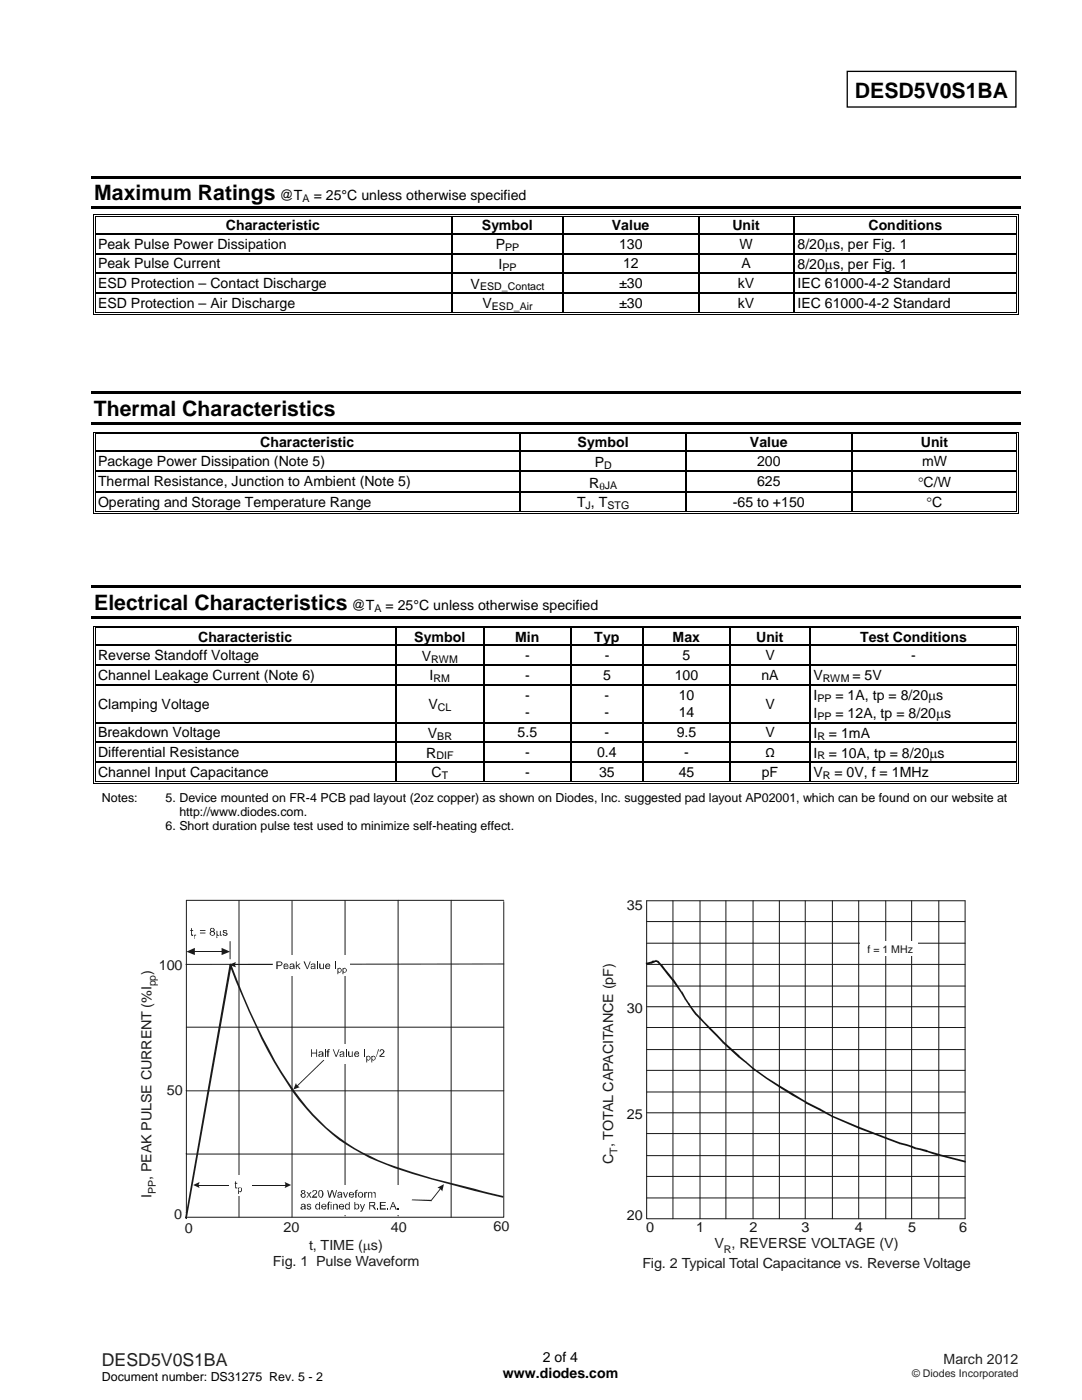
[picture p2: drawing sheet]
<svg xmlns="http://www.w3.org/2000/svg" width="216mm" height="279mm" viewBox="0 0 216 279" stroke-linecap="round" stroke-linejoin="round" font-family="sans-serif">
<path d="M169.1 14.2h33.6v7.2h-33.6z" fill="none" stroke="#000" stroke-width=".26"/>
<g fill="#000">
<path d="M18.3 35.1h185.4v.5h-185.4zM18.3 41.2h185.4v.5h-185.4zM18.6 42.8h.2v.5h-.2zM18.6 42.8h.5v.2h-.5zM18.6 46.6h.2v.2h-.2zM18.6 50.5h.2v.3h-.2zM18.6 54.4h.2v.3h-.2zM18.6 58.3h.2v.3h-.2zM18.9 43.1h.2v.2h-.2zM18.9 46.6h.2v.2h-.2zM18.9 50.5h.2v.3h-.2zM18.9 54.4h.2v.3h-.2z"/>
<path d="M18.9 58.3h.2v.3h-.2zM90 43.3h.3zM90 42.8h.6v.2h-.6zM90 43.1h.6v.2h-.6zM90 46.6h.3v.2h-.3zM90 50.5h.3v.3h-.3zM90 54.4h.3v.3h-.3zM90 58.3h.3v.3h-.3zM112.3 43.3h.2zM112.3 42.8h.5v.2h-.5zM112.3 43.1h.5v.2h-.5zM112.3 46.6h.2v.2h-.2z"/>
<path d="M112.3 50.5h.2v.3h-.2zM112.3 54.4h.2v.3h-.2zM112.3 58.3h.2v.3h-.2zM139.3 43.3h.2zM139.3 42.8h.5v.2h-.5zM139.3 43.1h.5v.2h-.5zM139.3 46.6h.2v.2h-.2zM139.3 50.5h.2v.3h-.2zM139.3 54.4h.2v.3h-.2zM139.3 58.3h.2v.3h-.2zM158.3 43.3h.3zM158.3 42.8h.5v.2h-.5z"/>
<path d="M158.3 43.1h.5v.2h-.5zM158.3 46.6h.3v.2h-.3zM158.3 50.5h.3v.3h-.3zM158.3 54.4h.3v.3h-.3zM158.3 58.3h.3v.3h-.3zM202.8 42.8h.5v.2h-.5zM202.8 43.1h.1v.2h-.1zM202.8 46.6h.1v.2h-.1zM202.8 50.5h.1v.3h-.1zM202.8 54.4h.1v.3h-.1zM202.8 58.3h.1v.3h-.1zM203.1 42.8h.2v.5h-.2z"/>
<path d="M203.1 46.6h.2v.2h-.2zM203.1 50.5h.2v.3h-.2zM203.1 54.4h.2v.3h-.2zM203.1 58.3h.2v.3h-.2zM18.2 78.1h185.5v.6h-185.5zM18.6 62.6h.5v.2h-.5zM18.9 62.3h.2v.1h-.2zM90 62.3h.6v.1h-.6zM112.3 62.3h.5v.1h-.5zM139.3 62.3h.5v.1h-.5zM158.3 62.3h.5v.1h-.5zM158.3 62.6h.5v.2h-.5z"/>
<path d="M202.8 62.6h.5v.2h-.5zM202.8 62.3h.1v.1h-.1zM203.1 62.3h.2v.5h-.2zM18.2 84.2h185.5v.6h-185.5zM18.6 86.2h.2v.5h-.2zM18.6 86.2h.5v.1h-.5zM18.6 90h.2v.2h-.2zM18.6 93.9h.2v.2h-.2zM18.6 98h.2v.3h-.2zM18.9 86.5h.2v.2h-.2zM18.9 90h.2v.2h-.2zM18.9 93.9h.2v.2h-.2z"/>
<path d="M18.9 98h.2v.3h-.2zM103.7 86.7h.3zM103.7 86.2h.5v.1h-.5zM103.7 86.5h.5v.2h-.5zM103.7 90h.3v.2h-.3zM103.7 93.9h.3v.2h-.3zM103.7 98h.3v.3h-.3zM136.8 86.7h.2zM136.8 86.2h.5v.1h-.5zM136.8 86.5h.5v.2h-.5zM136.8 90h.2v.2h-.2zM136.8 93.9h.2v.2h-.2z"/>
<path d="M136.8 98h.2v.3h-.2zM169.8 86.7h.3zM169.8 86.2h.5v.1h-.5zM169.8 86.5h.5v.2h-.5zM169.8 90h.3v.2h-.3zM169.8 93.9h.3v.2h-.3zM169.8 98h.3v.3h-.3zM202.8 86.2h.5v.1h-.5zM202.8 86.5h.1v.2h-.1zM202.8 90h.1v.2h-.1zM202.8 93.9h.1v.2h-.1zM202.8 98h.1v.3h-.1z"/>
<path d="M203.1 86.2h.2v.5h-.2zM203.1 90h.2v.2h-.2zM203.1 93.9h.2v.2h-.2zM203.1 98h.2v.3h-.2zM18.3 116.9h185.4v.5h-185.4zM18.6 102.3h.5v.2h-.5zM18.9 102h.2v.1h-.2zM103.7 102h.5v.1h-.5zM136.8 102h.5v.1h-.5zM169.8 102h.5v.1h-.5zM202.8 102.3h.5v.2h-.5zM202.8 102h.1v.1h-.1z"/>
<path d="M203.1 102h.2v.5h-.2zM18.3 123h185.4v.5h-185.4zM18.6 124.9h.2v.5h-.2zM18.6 124.9h.5v.2h-.5zM18.6 128.7h.2v.2h-.2zM18.6 132.6h.2v.3h-.2zM18.6 136.5h.2v.3h-.2zM18.9 125.2h.2v.2h-.2zM18.9 128.7h.2v.2h-.2zM18.9 132.6h.2v.3h-.2zM18.9 136.5h.2v.3h-.2zM78.9 125.4h.3z"/>
<path d="M78.9 124.9h.5v.2h-.5zM78.9 125.2h.5v.2h-.5zM78.9 128.7h.3v.2h-.3zM78.9 132.6h.3v.3h-.3zM78.9 136.5h.3v.3h-.3zM96.4 125.4h.2zM96.4 124.9h.5v.2h-.5zM96.4 125.2h.5v.2h-.5zM96.4 128.7h.2v.2h-.2zM96.4 132.6h.2v.3h-.2zM96.4 136.5h.2v.3h-.2zM113.9 125.4h.2z"/>
<path d="M113.9 124.9h.5v.2h-.5zM113.9 125.2h.5v.2h-.5zM113.9 128.7h.2v.2h-.2zM113.9 132.6h.2v.3h-.2zM113.9 136.5h.2v.3h-.2zM128.1 125.4h.3zM128.1 124.9h.6v.2h-.6zM128.1 125.2h.6v.2h-.6zM128.1 128.7h.3v.2h-.3zM128.1 132.6h.3v.3h-.3zM128.1 136.5h.3v.3h-.3zM145.6 125.4h.3z"/>
<path d="M145.6 124.9h.5v.2h-.5zM145.6 125.2h.5v.2h-.5zM145.6 128.7h.3v.2h-.3zM145.6 132.6h.3v.3h-.3zM145.6 136.5h.3v.3h-.3zM161.5 125.4h.2zM161.5 124.9h.5v.2h-.5zM161.5 125.2h.5v.2h-.5zM161.5 128.7h.2v.2h-.2zM161.5 132.6h.2v.3h-.2zM161.5 136.5h.2v.3h-.2zM202.8 124.9h.5v.2h-.5z"/>
<path d="M202.8 125.2h.1v.2h-.1zM202.8 128.7h.1v.2h-.1zM202.8 132.6h.1v.3h-.1zM202.8 136.5h.1v.3h-.1zM203.1 124.9h.2v.5h-.2zM203.1 128.7h.2v.2h-.2zM203.1 132.6h.2v.3h-.2zM203.1 136.5h.2v.3h-.2zM18.6 144.1h.2v.3h-.2zM18.6 148h.2v.3h-.2zM18.6 151.9h.2v.3h-.2zM18.6 156.2h.5v.2h-.5z"/>
<path d="M18.9 144.1h.2v.3h-.2zM18.9 148h.2v.3h-.2zM18.9 151.9h.2v.3h-.2zM18.9 155.9h.2v.1h-.2zM78.9 144.1h.3v.3h-.3zM78.9 148h.3v.3h-.3zM78.9 151.9h.3v.3h-.3zM78.9 155.9h.5v.1h-.5zM96.4 144.1h.2v.3h-.2zM96.4 148h.2v.3h-.2zM96.4 151.9h.2v.3h-.2zM96.4 155.9h.5v.1h-.5z"/>
<path d="M113.9 144.1h.2v.3h-.2zM113.9 148h.2v.3h-.2zM113.9 151.9h.2v.3h-.2zM113.9 155.9h.5v.1h-.5zM128.1 144.1h.3v.3h-.3zM128.1 148h.3v.3h-.3zM128.1 151.9h.3v.3h-.3zM128.1 155.9h.6v.1h-.6zM128.1 156.2h.6v.2h-.6zM145.6 144.1h.3v.3h-.3zM145.6 148h.3v.3h-.3zM145.6 151.9h.3v.3h-.3z"/>
<path d="M145.6 155.9h.5v.1h-.5zM161.5 144.1h.2v.3h-.2zM161.5 148h.2v.3h-.2zM161.5 151.9h.2v.3h-.2zM161.5 155.9h.5v.1h-.5zM202.8 144.1h.1v.3h-.1zM202.8 148h.1v.3h-.1zM202.8 151.9h.1v.3h-.1zM202.8 156.2h.5v.2h-.5zM202.8 155.9h.1v.1h-.1zM203.1 144.1h.2v.3h-.2zM203.1 148h.2v.3h-.2z"/>
<path d="M203.1 151.9h.2v.3h-.2zM203.1 155.9h.2v.5h-.2z"/>
</g>
<g fill="none" stroke="#000" stroke-width=".2">
<path d="M18.7 43.3v3.3M18.7 46.8v3.7M18.7 50.8v3.6M18.7 54.7v3.6M18.7 58.6v4.2M19 43.3v3.3M19 46.8v3.7M19 50.8v3.6M19 54.7v3.6M19 58.6v3.7M19.1 42.9h70.9M19.1 43.2h70.9"/>
<path d="M90.6 42.9h21.7M90.6 43.2h21.7M112.8 42.9h26.5M112.8 43.2h26.5M139.8 42.9h18.5M139.8 43.2h18.5M158.8 42.9h44M158.8 43.2h44M202.8 43.3v3.3M202.8 46.8v3.7M202.8 50.8v3.6M202.8 54.7v3.6"/>
<path d="M202.8 58.6v3.7M203.2 43.3v3.3M203.2 46.8v3.7M203.2 50.8v3.6M203.2 54.7v3.6M203.2 58.6v3.7M19.1 62.7h139.2M19.1 62.3h70.9M90.6 62.3h21.7M112.8 62.3h26.5M139.8 62.3h18.5M158.8 62.7h44"/>
<path d="M158.8 62.3h44M18.7 86.7v3.3M18.7 90.2v3.7M18.7 94.1v3.9M18.7 98.3v4.2M19 86.7v3.3M19 90.2v3.7M19 94.1v3.9M19 98.3v3.7M19.1 86.3h84.6M19.1 86.6h84.6M104.2 86.3h32.6"/>
<path d="M104.2 86.6h32.6M137.3 86.3h32.5M137.3 86.6h32.5M170.3 86.3h32.5M170.3 86.6h32.5M202.8 86.7v3.3M202.8 90.2v3.7M202.8 94.1v3.9M202.8 98.3v3.7M203.2 86.7v3.3M203.2 90.2v3.7M203.2 94.1v3.9"/>
<path d="M203.2 98.3v3.7M19.1 102.4h183.7M19.1 102h84.6M104.2 102h32.6M137.3 102h32.5M170.3 102h32.5M18.7 125.4v3.3M18.7 128.9v3.7M18.7 132.9v3.6M18.7 136.8v7.3M19 125.4v3.3M19 128.9v3.7"/>
<path d="M19 132.9v3.6M19 136.8v7.3M19.1 125h59.8M19.1 125.3h59.8M79.4 125h17M79.4 125.3h17M96.9 125h17M96.9 125.3h17M114.4 125h13.7M114.4 125.3h13.7M128.7 125h16.9M128.7 125.3h16.9"/>
<path d="M146.1 125h15.4M146.1 125.3h15.4M162 125h40.8M162 125.3h40.8M202.8 125.4v3.3M202.8 128.9v3.7M202.8 132.9v3.6M202.8 136.8v7.3M203.2 125.4v3.3M203.2 128.9v3.7M203.2 132.9v3.6M203.2 136.8v7.3"/>
<path d="M18.7 144.4v3.6M18.7 148.3v3.6M18.7 152.2v4.2M19 144.4v3.6M19 148.3v3.6M19 152.2v3.7M19.1 156.3h109M19.1 155.9h59.8M79.4 155.9h17M96.9 155.9h17M114.4 155.9h13.7M128.7 155.9h16.9"/>
<path d="M146.1 155.9h15.4M162 155.9h40.8M202.8 156.3h-74.1M202.8 144.4v3.6M202.8 148.3v3.6M202.8 152.2v3.7M203.2 144.4v3.6M203.2 148.3v3.6M203.2 152.2v3.7"/>
</g>
<g fill="none" stroke="#000" stroke-width=".25">
<path d="M19.1 46.7h70.9M19.1 50.6h70.9M19.1 54.5h70.9M19.1 58.4h70.9M90.2 43.3v3.3M90.2 46.8v3.7M90.2 50.8v3.6M90.2 54.7v3.6M90.2 58.6v3.7M90.3 46.7h22M90.3 50.6h22M90.3 54.5h22"/>
<path d="M90.3 58.4h22M112.4 43.3v3.3M112.4 46.8v3.7M112.4 50.8v3.6M112.4 54.7v3.6M112.4 58.6v3.7M112.5 46.7h26.8M112.5 50.6h26.8M112.5 54.5h26.8M112.5 58.4h26.8M139.4 43.3v3.3M139.4 46.8v3.7"/>
<path d="M139.4 50.8v3.6M139.4 54.7v3.6M139.4 58.6v3.7M139.5 46.7h18.8M139.5 50.6h18.8M139.5 54.5h18.8M139.5 58.4h18.8M158.4 43.3v3.3M158.4 46.8v3.7M158.4 50.8v3.6M158.4 54.7v3.6M158.4 58.6v3.7"/>
<path d="M158.6 46.7h44.2M158.6 50.6h44.2M158.6 54.5h44.2M158.6 58.4h44.2M19.1 90.1h84.6M19.1 94h84.6M19.1 98.1h84.6M103.8 86.7v3.3M103.8 90.2v3.7M103.8 94.1v3.9M103.8 98.3v3.7M104 90.1h32.8"/>
<path d="M104 94h32.8M104 98.1h32.8M136.9 86.7v3.3M136.9 90.2v3.7M136.9 94.1v3.9M136.9 98.3v3.7M137 90.1h32.8M137 94h32.8M137 98.1h32.8M169.9 86.7v3.3M169.9 90.2v3.7M169.9 94.1v3.9"/>
<path d="M169.9 98.3v3.7M170.1 90.1h32.7M170.1 94h32.7M170.1 98.1h32.7M19.1 128.8h59.8M19.1 132.7h59.8M19.1 136.6h59.8M79.1 125.4v3.3M79.1 128.9v3.7M79.1 132.9v3.6M79.1 136.8v7.3M79.2 128.8h17.2"/>
<path d="M79.2 132.7h17.2M79.2 136.6h17.2M96.5 125.4v3.3M96.5 128.9v3.7M96.5 132.9v3.6M96.5 136.8v7.3M96.6 128.8h17.3M96.6 132.7h17.3M96.6 136.6h17.3M114 125.4v3.3M114 128.9v3.7M114 132.9v3.6"/>
<path d="M114 136.8v7.3M114.1 128.8h14M114.1 132.7h14M114.1 136.6h14M128.3 125.4v3.3M128.3 128.9v3.7M128.3 132.9v3.6M128.3 136.8v7.3M128.4 128.8h17.2M128.4 132.7h17.2M128.4 136.6h17.2M145.7 125.4v3.3"/>
<path d="M145.7 128.9v3.7M145.7 132.9v3.6M145.7 136.8v7.3M145.9 128.8h15.6M145.9 132.7h15.6M145.9 136.6h15.6M161.6 125.4v3.3M161.6 128.9v3.7M161.6 132.9v3.6M161.6 136.8v7.3M161.7 128.8h41.1M161.7 132.7h41.1"/>
<path d="M161.7 136.6h41.1M19.1 144.2h59.8M19.1 148.1h59.8M19.1 152h59.8M79.1 144.4v3.6M79.1 148.3v3.6M79.1 152.2v3.7M79.2 144.2h17.2M79.2 148.1h17.2M79.2 152h17.2M96.5 144.4v3.6M96.5 148.3v3.6"/>
<path d="M96.5 152.2v3.7M96.6 144.2h17.3M96.6 148.1h17.3M96.6 152h17.3M114 144.4v3.6M114 148.3v3.6M114 152.2v3.7M114.1 144.2h14M114.1 148.1h14M114.1 152h14M128.3 144.4v3.6M128.3 148.3v3.6"/>
<path d="M128.3 152.2v3.7M128.4 144.2h17.2M128.4 148.1h17.2M128.4 152h17.2M145.7 144.4v3.6M145.7 148.3v3.6M145.7 152.2v3.7M145.9 144.2h15.6M145.9 148.1h15.6M145.9 152h15.6M161.6 144.4v3.6M161.6 148.3v3.6"/>
<path d="M161.6 152.2v3.7M161.7 144.2h41.1M161.7 148.1h41.1M161.7 152h41.1"/>
</g>
<path d="M37.2 217.7h.1M37.2 230.3h.1M37.2 242.9h.1M37.2 242.1h.1" fill="none" stroke="#1f1a17" stroke-width=".2"/>
<path d="M45.8 192.4l.4 .1-8.9 50.7h-.4z" fill="#1f1a17"/>
<path d="M47.7 179.7v63.2M58.3 179.8v63.1M68.9 179.7v63M79.4 179.7v63M90 179.7v63.2M100.5 179.9v63h-63.5M100.5 179.7h-63.3v63.2M100.5 192.4l-63.4 .1M37.2 205h63.3M37.2 217.7h63.3M37.2 230.3h63.3" fill="none" stroke="#1f1a17" stroke-width=".2"/>
<path d="M45.7 192.5l.4-.2a111.2 111.2 0 0 0 12.6 25.3 38.8 38.8 0 0 0 20.1 15.2l7.5 2.3 8.5 2.2-.1 .4a228.1 228.1 0 0 1-16-4.6 39 39 0 0 1-16.4-10.5 69.3 69.3 0 0 1-11.4-18l-3.9-8.8zM94.8 237.3l5.6 1.4v.3l-5.7-1.3z" fill="#1f1a17"/>
<path d="M45.9 187.9v3.5" fill="none" stroke="#1f1a17" stroke-width=".2"/>
<path d="M37.2 189.9l1.7-.7v1.4l-1.7-.7 1.7-.7z" fill-rule="evenodd" fill="#1f1a17"/>
<path d="M38.7 189.9h5.7" fill="none" stroke="#1f1a17" stroke-width=".2"/>
<g fill="#1f1a17">
<path d="M44.2 189.2l1.7 .7-1.7 .7v-1.4l1.7 .7z" fill-rule="evenodd"/>
<path d="M38.5 236.5l1.3-.6a1.05 1.05 0 0 0 0 1.2z" fill-rule="evenodd"/>
</g>
<path d="M39.1 236.5h18.5" fill="none" stroke="#1f1a17" stroke-width=".2"/>
<g fill="#1f1a17">
<path d="M56.8 235.9l1.3 .6-1.3 .6z" fill-rule="evenodd"/>
<path d="M38.1 185.3l.2-.1v.4h.2v.2h-.2v.7h.2v.3l-.4-.2v-.8h-.1v-.2h.1zM38.7 186.5l.1 .2 .1-.2h.2v.2h-.2l-.1 .2v.5zM39.9 185.6h1.1v.2h-1.1zM39.9 186.1h1.1v.2h-1.1zM42 185.3l.6-.1 .3 .3v.2l-.3 .2 .3 .4-.1 .3-.4 .2-.6-.3v-.4l.4-.2-.3-.1zM42.2 185.4v.4h.4v-.4zM42 186.3a.35 .35 0 0 0 .7 0 .35 .35 0 0 0-.7 0zM43.2 185.8h.2l.1 .8 .4-.1v-.7h.1v.7h.3l-.2 .3-.2-.3-.4 .3-.2-.1v.5l-.2-.1zM44.6 185.6h.5l.2 .2-.2 .1a.22 .22 0 0 0-.2-.2 .22 .22 0 0 0-.2 .2l.2 .1a.39 .39 0 0 1 .4 .2 .39 .39 0 0 1-.1 .5h-.6l-.2-.3h.2l.2 .2 .3-.1v-.2h-.2a.39 .39 0 0 1-.3-.6z" fill-rule="evenodd"/>
</g>
<path d="M54.5 190.6h15.3v4.1h-15.3z" fill="#fff"/>
<g fill="#1f1a17">
<path d="M55.1 191.9h.9l.2 .1 .2 .3a.81 .81 0 0 1-1 .5v.6h-.3zM55.4 192v.6l.8-.1-.2-.5z" fill-rule="evenodd"/>
<path d="M56.7 192.5l.1-.2h.5l.1 .2 .2 .4h-.9v.2l.4 .2 .5-.2-.2 .2h-.7zM56.9 192.5l-.2 .2h.7l-.1-.1z" fill-rule="evenodd"/>
<path d="M58 192.3l.7 .1 .1 1-.3-.2-.1 .2-.6-.2 .1-.4 .6-.1v-.2l-.7 .1zM58 193a.27 .27 0 0 0 .2 .3 .27 .27 0 0 0 .3-.2v-.2z" fill-rule="evenodd"/>
<path d="M59 191.9h.2v.8l.5-.4h.3l-.5 .4 .5 .7h-.3l-.3-.6-.2 .2v.4h-.2z" fill-rule="evenodd"/>
<path d="M60.6 191.9h.2l.5 1.3 .5-1.3h.2l-.6 1.5h-.2z" fill-rule="evenodd"/>
<path d="M62.2 192.3h.6l.1 .2 .1 .9h-.2v-.2a.42 .42 0 0 1-.5 .2 .42 .42 0 0 1-.3-.4l.2-.2 .6-.1-.1-.2h-.4l-.3 .1zM62.2 193v.1l.2 .2 .4-.2v-.2z" fill-rule="evenodd"/>
<path d="M63.7 192.3h.2l.1 .9 .5-.1v-.8h.1v1.1h-.1v-.2l-.2 .2-.5-.1z" fill-rule="evenodd"/>
<path d="M64.9 192.6l.3-.3h.4l.3 .3v.3h-.9l.4 .4 .5-.2-.1 .1-.2 .2-.6-.1-.1-.2zM65.3 192.5l-.3 .2h.7l-.1-.2z" fill-rule="evenodd"/>
<path d="M67.3 193.2h.2a.45 .45 0 0 1 .7 .4 .45 .45 0 0 1-.7 .4v.4h-.2zM67.5 193.5l.1 .4 .1 .1 .3-.2-.1-.4z" fill-rule="evenodd"/>
<path d="M68.3 193.2l.2 .1 .4-.2 .3 .4a.44 .44 0 0 1-.2 .5 .44 .44 0 0 1-.5 0v.4h-.2zM68.5 193.5l.1 .4 .1 .1 .3-.2-.1-.4z" fill-rule="evenodd"/>
</g>
<g fill="#1f1a17">
<path d="M63.3 191.9h.1v1.5h-.1z"/>
<path d="M66.8 191.9h.2v1.5h-.2z"/>
</g>
<path d="M61.5 208.4h17v3.9h-17z" fill="#fff"/>
<g fill="#1f1a17">
<path d="M62.1 209.4h.2v.7h.8v-.7h.2v1.5h-.2v-.7h-.8v.7h-.2z" fill-rule="evenodd"/>
<path d="M63.6 210l.2-.2 .7 .1v1h-.1v-.1l-.3 .1-.6-.1 .2-.5 .6-.1v-.2l-.8 .2zM63.8 210.5l-.1 .2 .2 .2 .4-.2v-.3z" fill-rule="evenodd"/>
<path d="M65.5 209.4h.3v.2h-.2v.2h.1v.2h-.1v.9h-.3v-.9h-.2v-.2h.2z" fill-rule="evenodd"/>
<path d="M66.4 209.4h.2l.5 1.4 .5-1.4h.2l-.6 1.5h-.2z" fill-rule="evenodd"/>
<path d="M68 209.8h.5l.2 .2 .1 .9-.3-.1a.42 .42 0 0 1-.5 .1 .42 .42 0 0 1-.2-.4l.1-.2 .6-.1-.1-.2h-.4l-.2 .2zM68 210.5l-.1 .2 .2 .1 .4-.1v-.3z" fill-rule="evenodd"/>
<path d="M69.4 209.8h.3l.1 1 .4-.1v-.9h.2v1.1h-.2v-.1l-.2 .1-.5-.1z" fill-rule="evenodd"/>
<path d="M71 209.8h.4l.2 .4v.2h-.8l.3 .4 .5-.2v.2l-.2 .1h-.4a.62 .62 0 0 1-.4-.5 .62 .62 0 0 1 .4-.6zM71.1 210l-.2 .2h.6l-.2-.2z" fill-rule="evenodd"/>
<path d="M75.5 209.4h.1l-.6 1.5z" fill-rule="evenodd"/>
<path d="M75.9 209.5a.54 .54 0 0 1 .8 .4l-.7 .8 .7 .1v.1h-1v-.2l.8-.8-.2-.3h-.2l-.2 .3-.2-.1z" fill-rule="evenodd"/>
<path d="M73.1 210.8h.2l.2-.1 .4 .3a.6 .6 0 0 1-.5 .7l-.1-.2v.5h-.2zM73.3 211v.4l.2 .1 .3-.2-.2-.4z" fill-rule="evenodd"/>
<path d="M74.1 210.8h.2a.37 .37 0 0 1 .4-.1 .37 .37 0 0 1 .3 .3 .6 .6 0 0 1-.6 .7l-.1-.2v.5h-.2zM74.3 211l.1 .4 .1 .1 .3-.2-.1-.4z" fill-rule="evenodd"/>
</g>
<g fill="#1f1a17">
<path d="M64.8 209.4h.2v1.5h-.2z"/>
<path d="M69 209.4h.2v1.5h-.2z"/>
<path d="M72.6 209.4h.1v1.5h-.1z"/>
</g>
<path d="M59.1 236.5h23.3v5.8h-23.3z" fill="#fff"/>
<g fill="#1f1a17">
<path d="M60 237.7l.6-.2 .4 .3-.3 .4 .3 .2v.4l-.3 .2h-.4l-.3-.2v-.4l.3-.2-.3-.3zM60.3 237.7v.3l.3 .1 .1-.3-.2-.2zM60.4 238.3l-.2 .4 .1 .2h.3l.2-.5z" fill-rule="evenodd"/>
<path d="M61.2 237.9h.2l.3 .4 .2-.4h.3l-.5 .5 .5 .6h-.3l-.2-.5-.4 .5h-.1l.4-.6z" fill-rule="evenodd"/>
<path d="M62.4 237.6h.8l.1 .5-.8 .7h.8v.2h-1l.2-.5 .6-.5v-.2l-.3-.2-.5 .3z" fill-rule="evenodd"/>
<path d="M63.7 237.6l.5-.1 .3 .4a.85 .85 0 0 1-.3 1.1 .6 .6 0 0 1-.7-.7v-.5zM63.8 237.8l-.1 .7 .2 .4h.2a1.02 1.02 0 0 0 .1-1.1l-.2-.2z" fill-rule="evenodd"/>
<path d="M65.3 237.5h.2l.3 1.3 .3-1.3h.3l.3 1.3 .4-1.3h.1l-.4 1.5h-.1l-.5-1.3-.3 1.3h-.3z" fill-rule="evenodd"/>
<path d="M67.3 238.1a.54 .54 0 0 1 .8-.2 .54 .54 0 0 1 .2 .8v.3h-.2v-.1l-.6 .1-.2-.1v-.4l.8-.3-.2-.2h-.2l-.2 .3zM67.6 238.5v.4h.3l.2-.5z" fill-rule="evenodd"/>
<path d="M68.4 237.9h.3l.2 .9 .4-.9h.1l-.4 1.1h-.1z" fill-rule="evenodd"/>
<path d="M69.8 237.9a.56 .56 0 0 1 .8 .6h-.8v.2l.2 .2 .4-.1 .1-.2 .1 .1-.3 .3-.6-.1-.1-.7zM69.9 238.1l-.1 .3h.7l-.2-.4z" fill-rule="evenodd"/>
<path d="M71.1 237.5l.2-.1 .1 .3h-.3v.2h.2l-.2 .1v1h-.2v-1l-.2-.1h.2z" fill-rule="evenodd"/>
<path d="M71.6 238l.3-.2a.56 .56 0 0 1 .7 .6 .56 .56 0 0 1-.7 .6 .56 .56 0 0 1-.4-.8zM71.8 238l-.2 .4 .2 .5h.3l.1-.6-.1-.3z" fill-rule="evenodd"/>
<path d="M72.7 237.9h.1v.2l.2-.3 .3 .1v.2l-.4 .1v.8h-.2z" fill-rule="evenodd"/>
<path d="M73.4 237.9l.3 .1 .3-.1 .3 .2 .3-.3 .3 .1 .1 1.1h-.2v-.8l-.2-.2-.3 .2v.8h-.2l-.1-1-.4 .2v.8h-.2z" fill-rule="evenodd"/>
<path d="M60.1 240.3a.65 .65 0 0 1 .8 .1 .65 .65 0 0 1 .1 .8v.2h-.2v-.2l-.3 .2-.5-.2v-.2l.2-.3 .5-.1-.1-.2-.4 .1v.1h-.2zM60.3 240.9l-.1 .3h.4l.1-.4z" fill-rule="evenodd"/>
<path d="M61.3 240.3l.4-.1 .4 .3h-.7v.1l.7 .3-.1 .4h-.7l-.1-.2 .2-.1 .3 .2h.2l-.1-.3-.6-.2z" fill-rule="evenodd"/>
<path d="M63 240.4l.3-.2 .4 .2v-.5h.2v1.5h-.2v-.2l-.3 .2a.67 .67 0 0 1-.4-1zM63.2 240.5l-.1 .5 .2 .2h.2l.2-.6-.2-.2z" fill-rule="evenodd"/>
<path d="M64.1 240.6l.5-.4 .3 .1 .2 .3v.3h-.8l.2 .3h.4l.1-.2 .1 .1-.1 .2-.4 .1-.3-.2-.2-.1zM64.4 240.5l-.1 .2h.7l-.2-.3z" fill-rule="evenodd"/>
<path d="M65.5 239.9h.4l-.3 .2v.2h.2l-.2 .1v1h-.2v-1h-.2l.2-.1z" fill-rule="evenodd"/>
<path d="M66 239.9h.1v.2h-.1zM66 240.3h.1v1.1h-.1z" fill-rule="evenodd"/>
<path d="M66.5 240.3l.2 .1 .4-.2 .3 .3v.9h-.2v-.9l-.2-.1-.3 .2v.8h-.2z" fill-rule="evenodd"/>
<path d="M67.8 240.4l.4-.2 .3 .2 .2 .4-.9 .1 .2 .3h.4v-.2l.3 .1a.58 .58 0 0 1-.9 .2 .58 .58 0 0 1 0-.9zM68 240.4l-.2 .3h.6l-.1-.3z" fill-rule="evenodd"/>
<path d="M68.9 240.4l.3-.2 .4 .2v-.5h.2v1.5h-.2v-.2l-.4 .2-.3-.2zM69.2 240.4a.42 .42 0 0 0-.2 .5 .42 .42 0 0 0 .5 .3l.1-.6-.2-.2z" fill-rule="evenodd"/>
<path d="M70.7 239.9h.2v.5l.3-.2a.62 .62 0 0 1 .5 .6 .62 .62 0 0 1-.5 .6l-.3-.2v.2h-.2zM71.1 240.4a.42 .42 0 0 0-.2 .5 .42 .42 0 0 0 .5 .3l.1-.6-.2-.2z" fill-rule="evenodd"/>
<path d="M71.8 240.3h.2l.3 .9 .4-.9h.1l-.6 1.5h-.3v-.2l.2 .1 .1-.3z" fill-rule="evenodd"/>
<path d="M73.7 239.9h1l.2 .2-.1 .5h-.4l.6 .8h-.2l-.5-.7h-.4v.7h-.2zM73.9 240.1v.5l.7-.1 .1-.2-.1-.2z" fill-rule="evenodd"/>
<path d="M75.8 239.9h1.2v.2h-.9v.4h.8v.1h-.8v.6h.9v.2h-1.2z" fill-rule="evenodd"/>
<path d="M78.3 239.9h.2l.7 1.5h-.3l-.1-.5h-.7l-.2 .5h-.2zM78.4 240.1l-.2 .6h.5z" fill-rule="evenodd"/>
</g>
<g fill="#1f1a17">
<path d="M75.3 241.2h.2v.2h-.2z"/>
<path d="M77.3 241.2h.2v.2h-.2z"/>
<path d="M79.4 241.2h.2v.2h-.2z"/>
</g>
<path d="M45.7 234.5h4.4v4h-4.4z" fill="#fff"/>
<g fill="#1f1a17">
<path d="M46.9 235.8l.2-.1v.4h.2v.1h-.2v.7l.2 .1v.2l-.4-.1z" fill-rule="evenodd"/>
<path d="M47.5 237h.6l.2 .2v.5l-.3 .2-.3-.1v.5h-.2zM47.7 237.2v.5h.3l.1-.5z" fill-rule="evenodd"/>
<path d="M87.3 237l1.3-.7-.4 1.5-.2-.5z" fill-rule="evenodd"/>
<path d="M59 216.2l.5 .7h.4l-1.4 .5z" fill-rule="evenodd"/>
<path d="M45.7 192.6l1.4-.6-.2 .3 .2 .8z" fill-rule="evenodd"/>
</g>
<g fill="#1f1a17">
<path d="M82.2 239.4l3.8 .1 .1 .2-4-.2z"/>
<path d="M88.2 236.7l.1 .1-2.2 2.8-.1-.1z"/>
<path d="M58.9 217l5.6-5.5 .2 .1-5.8 5.6z"/>
</g>
<path d="M46.3 192.6h8" fill="none" stroke="#1f1a17" stroke-width=".2"/>
<g fill="none" stroke="#131516" stroke-width=".2">
<path d="M129 179.8h63.6v63.4h-63.6zM134.3 179.8v63.4M139.7 179.8v63.4M144.8 179.8v63.4M150.3 179.8v63.4M155.5 179.8v63.4M160.7 179.8v63.4M166.1 179.8v63.4M171.3 179.8v63.4M176.7 179.8v63.4M181.9 179.8v63.4M187.3 179.8v63.4"/>
<path d="M129 196.8h63.6M129 192.5h63.6M129 188.2h63.6M129 183.9h63.6M129 217.9h63.6M129 213.6h63.6M129 209.5h63.6M129 205.1h63.6M129 200.9h63.6M129 239.1h63.6M129 234.8h63.6M129 230.6h63.6"/>
<path d="M129 226.2h63.6M129 222.1h63.6"/>
</g>
<g fill="#131516">
<path d="M128.9 192.1h.1v.4zM129 192.1l1-.2v.4l-1 .2zM130 191.9l.2 .1-.2 .3z"/>
<path d="M130 192l.2 .2-.2 .1-.1-.2zM130 192l.1-.2 .3 .2-.2 .2zM130.2 191.7v.2zM130.2 191.7h.4v.4h-.4zM130.6 191.9v.2zM130.5 191.8l.3-.2 .2 .3-.4 .1zM130.8 191.6h.2zM131 191.6l.3 .2-.2 .2-.3-.1zM131.3 191.8l.1 .2h-.3z"/>
<path d="M131.1 191.9l.1-.2 .2 .1-.3 .2zM131.4 191.8l.6 .7-.3 .2-.6-.7zM132 192.5l-.1 .1zM131.7 192.7l.4-.2 .7 .9-.4 .2zM132.4 193.6l.2-.1zM132.4 193.6l.4-.2 .8 1-.3 .3zM133.3 194.7l.3-.3 .8 1-.3 .3zM134.1 195.7l.3-.3 .1 .2-.2 .2z"/>
<path d="M134.2 195.4h.3l-.4 .3zM134.1 195.7l.4-.3 .8 1.3-.3 .2zM135 196.9l.3-.2 .8 1.2-.3 .2zM136.1 197.9l-.1 .1zM135.8 198.1l.3-.2 .8 1.4-.2 .2zM136.7 199.5l.1-.1zM136.7 199.5l.2-.2 .7 1-.3 .2zM137.3 200.5l.3-.2 .1 .1-.1 .2z"/>
<path d="M137.4 200.2l.2 .1-.3 .2zM137.3 200.5l.3-.2 .3 .5-.2 .2zM137.7 201l.1-.1zM137.7 201l.2-.2 .5 .7-.2 .3zM138.4 201.5l.5 .7-.2 .2-.5-.6zM138.7 202.4h.2zM138.7 202.4l.2-.2 .9 .8-.3 .3zM139.8 203v.2l-.1 .2-.2-.1z"/>
<path d="M139.5 203h.3l-.3 .3zM139.8 203l.8 1-.2 .1-.9-.8zM140.4 204.1l.2-.1 1.2 1.1-.3 .3zM141.5 205.4l.3-.3 1.4 1.4-.3 .3zM143.2 206.5l1.3 1.4-.2 .3-1.4-1.4zM144.3 208v.2zM144.5 207.9l3.1 2.8-.3 .3-3-2.8zM147.4 210.8l-.1 .2zM147.5 210.7l1.5 1.2-.2 .3-1.5-1.2zM149 211.9l-.1 .1zM149 211.9l1.3 1.2-.1 .3-1.4-1.2zM150.3 213.1l.1 .3h-.1h-.1z"/>
<path d="M150.1 213.1h.2l-.1 .3zM150.3 213.1l2.8 2-.2 .2-2.7-1.9zM153 215.1l-.1 .2zM153.1 215.1l2.7 1.6-.2 .4-2.7-1.8zM155.7 216.9l-.1 .2zM155.8 216.7l2.5 1.6-.2 .3-2.5-1.5zM158.2 218.4l-.1 .2zM158.3 218.3l2.6 1.6-.1 .2-2.7-1.5zM160.9 219.9v.3l-.1-.1z"/>
<path d="M160.7 220l.2-.1-.1 .3zM160.9 219.9l2.7 1.3-.1 .4-2.7-1.4zM163.6 221.2v.2zM163.6 221.2l2.6 1.5-.2 .2-2.5-1.3zM166.1 222.8l-.1 .1zM166.2 222.7l5.2 2.2-.1 .3-5.3-2.3zM171.4 224.9l.1 .2-.2 .1z"/>
<path d="M171.2 225l.2-.1-.1 .3zM171.4 224.9l2.7 1-.1 .3-2.7-1zM174.1 226.1l-.1 .1zM174.1 225.9l2.8 1.1-.1 .3-2.8-1.1zM176.9 227l-.1 .2zM176.9 227l2.7 1-.1 .3-2.7-1zM179.5 228.2v.1zM179.6 228l1.4 .3-.1 .4-1.4-.4zM181 228.3l-.1 .2zM181 228.3l1 .4-.1 .3-1-.3zM182 228.7l.1 .2-.2 .1z"/>
<path d="M181.7 228.8l.3-.1-.2 .3zM182 228.7l.8 .3-.1 .4-.9-.4zM182.8 229.2l-.1 .2zM182.8 229l.9 .2-.1 .3-.8-.1zM183.7 229.2l-.1 .2zM183.7 229.2l1.3 .3v.5l-1.4-.5zM185 229.5v.2zM185 229.6l1.2 .4-.1 .3-1.2-.4zM186.2 230l1.2 .3-.2 .3-1.1-.3zM187.4 230.3v.3h-.2z"/>
<path d="M187.2 230.4l.1-.1-.1 .3zM187.3 230.3l5.3 1.3-.1 .4-5.3-1.4zM192.6 231.6l.1 .3v.1h-.2z"/>
</g>
<path d="M171.6 187.9h11.5v2.9h-11.5z" fill="#fff"/>
<g font-size="4.2">
<text x="170.6" y="19.6">DESD5V0S1BA</text>
<text x="18.8" y="39.9">Maximum Ratings</text>
<text x="18.7" y="83">Thermal Characteristics</text>
<text x="18.8" y="121.7">Electrical Characteristics</text>
</g>
<text font-size="3.5" fill="#231f20" x="20.3" y="272.5">DESD5V0S1BA</text>
<g font-size="2.8">
<text x="55.8" y="39.9">@T</text>
<text x="62.6" y="39.9">= 25°C unless otherwise specified</text>
<text x="45.1" y="45.9">Characteristic</text>
<text x="96.1" y="45.9">Symbol</text>
<text x="122.1" y="45.9">Value</text>
<text x="146.1" y="45.9">Unit</text>
<text x="173.3" y="45.9">Conditions</text>
<text x="19.6" y="49.6">Peak Pulse Power Dissipation</text>
<text x="19.6" y="53.6">Peak Pulse Current</text>
<text x="98.9" y="49.8">P</text>
<text x="99.5" y="53.7">I</text>
<text x="123.5" y="49.6">130</text>
<text x="124.3" y="53.6">12</text>
<text x="147.6" y="49.6">W</text>
<text x="148" y="53.6">A</text>
<text x="159.1" y="53.7">8/20μs, per Fig. 1</text>
<text x="159.1" y="49.7">8/20μs, per Fig. 1</text>
<text x="19.6" y="57.5">ESD Protection – Contact Discharge</text>
<text x="93.9" y="57.6">V</text>
<text x="123.5" y="57.5">±30</text>
<text x="147.2" y="57.5">kV</text>
<text x="159.1" y="57.5">IEC 61000-4-2 Standard</text>
<text x="19.6" y="61.4">ESD Protection – Air Discharge</text>
<text x="96.3" y="61.5">V</text>
<text x="123.5" y="61.4">±30</text>
<text x="147.2" y="61.4">kV</text>
<text x="159.1" y="61.4">IEC 61000-4-2 Standard</text>
<text x="51.9" y="89.3">Characteristic</text>
<text x="115.2" y="89.3">Symbol</text>
<text x="149.6" y="89.3">Value</text>
<text x="183.7" y="89.3">Unit</text>
<text x="19.6" y="93">Package Power Dissipation (Note 5)</text>
<text x="118.7" y="93.2">P</text>
<text x="151.1" y="93">200</text>
<text x="184" y="93">mW</text>
<text x="19.6" y="97">Thermal Resistance, Junction to Ambient (Note 5)</text>
<text x="19.6" y="101.1">Operating and Storage Temperature Range</text>
<text x="115.1" y="101.2">T , T</text>
<text x="117.6" y="97.3">R</text>
<text x="146.2" y="101.1">-65 to +150</text>
<text x="151.1" y="97">625</text>
<text x="183.2" y="97.2">°C/W</text>
<text x="184.9" y="101.2">°C</text>
<text x="70.2" y="121.7">@T</text>
<text x="76.9" y="121.7">= 25°C unless otherwise specified</text>
<text x="19.6" y="131.7">Reverse Standoff Voltage</text>
<text x="39.5" y="128">Characteristic</text>
<text x="82.7" y="128">Symbol</text>
<text x="84.2" y="131.9">V</text>
<text x="102.8" y="128">Min</text>
<text x="104.8" y="131.7">-</text>
<text x="118.6" y="128">Typ</text>
<text x="120.7" y="131.7">-</text>
<text x="134.2" y="128">Max</text>
<text x="136.2" y="131.7">5</text>
<text x="150.9" y="128">Unit</text>
<text x="152.7" y="131.7">V</text>
<text x="171.6" y="128">Test Conditions</text>
<text x="181.8" y="131.7">-</text>
<text x="19.6" y="135.7">Channel Leakage Current (Note 6)</text>
<text x="85.7" y="135.8">I</text>
<text x="104.8" y="135.7">-</text>
<text x="120.3" y="135.7">5</text>
<text x="134.6" y="135.7">100</text>
<text x="151.9" y="135.7">nA</text>
<text x="162.3" y="135.8">V</text>
<text x="170.1" y="135.8">= 5V</text>
<text x="19.6" y="141.4">Clamping Voltage</text>
<text x="85.5" y="141.5">V</text>
<text x="104.8" y="139.8">-</text>
<text x="104.8" y="143">-</text>
<text x="120.7" y="139.8">-</text>
<text x="120.7" y="143">-</text>
<text x="135.4" y="139.8">10</text>
<text x="135.4" y="143">14</text>
<text x="152.7" y="141.4">V</text>
<text x="162.3" y="143.4">I</text>
<text x="162.3" y="139.7">I</text>
<text x="166.7" y="139.7">= 1A, tp = 8/20μs</text>
<text x="166.7" y="143.4">= 12A, tp = 8/20μs</text>
<text x="19.6" y="147.2">Breakdown Voltage</text>
<text x="85.4" y="147.3">V</text>
<text x="103.3" y="147.2">5.5</text>
<text x="120.7" y="147.2">-</text>
<text x="135" y="147.2">9.5</text>
<text x="152.7" y="147.2">V</text>
<text x="162.3" y="147.3">I</text>
<text x="165.4" y="147.3">= 1mA</text>
<text x="19.6" y="151.1">Differential Resistance</text>
<text x="19.6" y="155">Channel Input Capacitance</text>
<text x="85" y="151.2">R</text>
<text x="86.1" y="155.1">C</text>
<text x="104.8" y="151.1">-</text>
<text x="104.8" y="155">-</text>
<text x="119.1" y="151.1">0.4</text>
<text x="119.6" y="155">35</text>
<text x="135.4" y="155">45</text>
<text x="136.5" y="151.1">-</text>
<text x="152" y="155">pF</text>
<text x="152.7" y="151">Ω</text>
<text x="162.3" y="155.1">V</text>
<text x="162.3" y="151.2">I</text>
<text x="165.4" y="151.2">= 10A, tp = 8/20μs</text>
<text x="166.5" y="155.1">= 0V, f = 1MHz</text>
<text x="100.3" y="275.1">www.diodes.com</text>
<text x="108.3" y="271.9">2 of 4</text>
</g>
<g font-size="2.8" fill="#131516">
<text x="125.1" y="181.6">35</text>
<text x="125.1" y="202.2">30</text>
<text x="125.1" y="223.4">25</text>
<text x="125.1" y="243.4">20</text>
<text x="128.9" y="245.9">0</text>
<text x="138.9" y="245.9">1</text>
<text x="149.6" y="245.9">2</text>
<text x="159.9" y="245.9">3</text>
<text x="170.6" y="245.9">4</text>
<text x="181.2" y="245.9">5</text>
<text x="191.4" y="245.9">6</text>
</g>
<g font-size="2.8" fill="#1f1a17">
<text x="30.2" y="194.5" transform="rotate(-90 30.2 194.5)">)</text>
<text x="31.7" y="193.6">100</text>
<text x="33.3" y="218.5">50</text>
<text x="122.3" y="232.2" transform="rotate(-90 122.3 232.2)">C , TOTAL CAPACITANCE (pF)</text>
<text x="30.2" y="239.1" transform="rotate(-90 30.2 239.1)">I</text>
<text x="30.2" y="235.5" transform="rotate(-90 30.2 235.5)">, PEAK PULSE CURRENT (%I</text>
<text x="34.7" y="243.2">0</text>
<text x="36.9" y="246">0</text>
<text x="56.6" y="245.8">20</text>
<text x="78" y="245.8">40</text>
<text x="98.5" y="245.6">60</text>
<text x="61.7" y="249.4">t, TIME ( s)</text>
<text x="72.4" y="249.4">μ</text>
<text x="142.6" y="249.2">V , REVERSE VOLTAGE (V)</text>
<text x="54.5" y="252.6">Fig. 1 Pulse Waveform</text>
<text x="128.2" y="253">Fig. 2 Typical Total Capacitance vs. Reverse Voltage</text>
</g>
<text font-size="2.8" fill="#231f20" x="188.3" y="272.2">March 2012</text>
<g font-size="2.5">
<text x="20.3" y="160">Notes:</text>
<text x="33" y="160">5. Device mounted on FR-4 PCB pad layout (2oz copper) as shown on Diodes, Inc. suggested pad layout AP02001, which can be found on our website at</text>
<text x="33" y="165.7">6. Short duration pulse test used to minimize self-heating effect.</text>
<text x="35.8" y="162.9">http://www.diodes.com.</text>
<text x="20.3" y="275.6">Document number: DS31275 Rev. 5 - 2</text>
</g>
<g font-size="2.1">
<text x="60.4" y="40.3">A</text>
<text x="100.8" y="50.1">PP</text>
<text x="95.8" y="58">ESD_Contact</text>
<text x="100.2" y="54">PP</text>
<text x="98.1" y="61.9">ESD_Air</text>
<text x="120.5" y="93.5">D</text>
<text x="116.9" y="101.6">J</text>
<text x="119.6" y="97.8">θJA</text>
<text x="121.2" y="101.6">STG</text>
<text x="74.7" y="122">A</text>
<text x="86.1" y="132.2">RWM</text>
<text x="86.5" y="136.2">RM</text>
<text x="164.2" y="136.2">RWM</text>
<text x="87.4" y="141.9">CL</text>
<text x="163.1" y="140.1">PP</text>
<text x="163.1" y="143.7">PP</text>
<text x="87.2" y="147.6">BR</text>
<text x="163.1" y="147.6">R</text>
<text x="87.1" y="151.6">DIF</text>
<text x="88.1" y="155.5">T</text>
<text x="163.1" y="151.6">R</text>
<text x="164.2" y="155.5">R</text>
</g>
<text font-size="2.1" fill="#131516" x="173.1" y="190.1">f = 1 MHz</text>
<g font-size="2.1" fill="#1f1a17">
<text x="31.1" y="196.9" transform="rotate(-90 31.1 196.9)">pp</text>
<text x="123.2" y="230.2" transform="rotate(-90 123.2 230.2)">T</text>
<text x="31.1" y="238.4" transform="rotate(-90 31.1 238.4)">PP</text>
<text x="144.4" y="250">R</text>
</g>
<text font-size="2.1" fill="#231f20" x="182" y="274.8">© Diodes Incorporated</text>
</svg>
